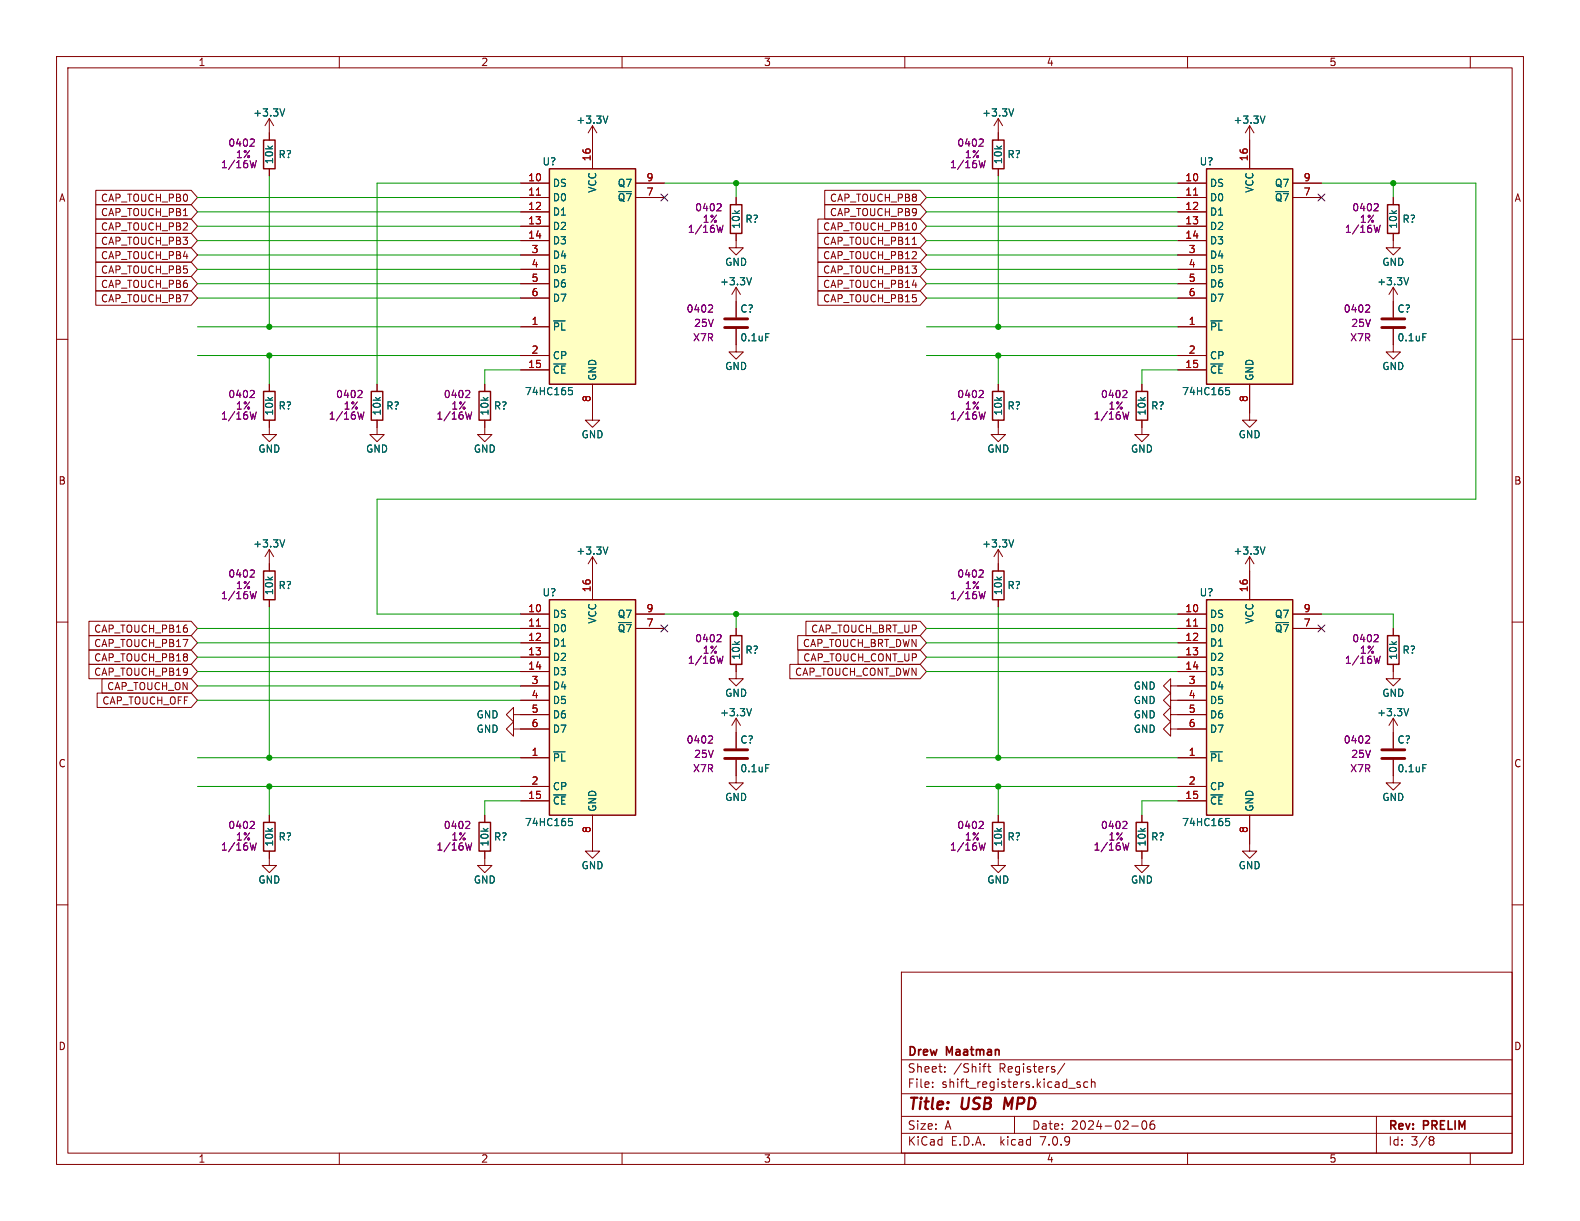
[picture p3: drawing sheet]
<svg xmlns="http://www.w3.org/2000/svg" width="279mm" height="216mm" viewBox="0 0 279 216" stroke-linecap="round" stroke-linejoin="round" font-family="sans-serif">
<g fill="none" stroke="#840000" stroke-width=".18">
<path d="M10 10h259.4v195.9h-259.4zM12 12h255.4v191.9h-255.4zM60 10v2M110 10v2M160 10v2M210 10v2M260 10v2M16.9 33.7h16.9l1.1 1.2-1.1 1.3h-16.9zM16.9 36.2h16.9l1.1 1.3-1.1 1.2h-16.9zM16.9 38.7h16.9l1.1 1.3-1.1 1.3h-16.9zM47.6 21l-.7 1.2M47.6 21v3.8"/>
<path d="M47.6 29.8v1.3M47.6 21l.8 1.2M92.1 32.4h5.1M92.1 34.9h5.1M92.1 37.5h5.1M104.8 22.2v7.6M104.8 22.2l-.8 1.3M104.8 22.2l.7 1.3M112.4 32.4h5.1M112.4 34.9h5.1M130.2 34.9v1.3M144.6 38.7h18.1l1.1 1.3-1.1 1.3h-18.1z"/>
<path d="M145.8 33.7h16.9l1.1 1.2-1.1 1.3h-16.9zM145.8 36.2h16.9l1.1 1.3-1.1 1.2h-16.9zM176.5 21v3.8M176.5 29.8v1.3M176.5 21l-.7 1.2M176.5 21l.8 1.2M208.3 32.4h5.1M208.3 34.9h5.1M208.3 37.5h5.1M221 22.2v7.6M221 22.2l-.8 1.3M221 22.2l.7 1.3"/>
<path d="M228.6 32.4h5.1M228.6 34.9h5.1M246.4 34.9v1.3M10 60h2M16.9 43.8h16.9l1.1 1.3-1.1 1.3h-16.9zM16.9 46.4h16.9l1.1 1.2-1.1 1.3h-16.9zM16.9 51.4h16.9l1.1 1.3-1.1 1.3h-16.9zM16.9 48.9h16.9l1.1 1.3-1.1 1.2h-16.9zM16.9 41.3h16.9l1.1 1.2-1.1 1.3h-16.9zM92.1 57.8h5.1M92.1 40h5.1M92.1 42.5h5.1"/>
<path d="M92.1 45.1h5.1M92.1 47.6h5.1M92.1 50.2h5.1M92.1 52.7h5.1M130.2 41.3v2.5h1.2l-1.2 1.3-1.3-1.3h1.3M130.2 58.2v4h1.2l-1.2 1.3-1.3-1.3h1.3M130.2 50.8l-.8 1.3M130.2 50.8v5.3M130.2 50.8l.7 1.3M144.6 41.3h18.1l1.1 1.2-1.1 1.3h-18.1zM144.6 43.8h18.1l1.1 1.3-1.1 1.3h-18.1zM144.6 46.4h18.1l1.1 1.2-1.1 1.3h-18.1z"/>
<path d="M144.6 48.9h18.1l1.1 1.3-1.1 1.2h-18.1zM144.6 51.4h18.1l1.1 1.3-1.1 1.3h-18.1zM161.3 43.2h.8M208.3 57.8h5.1M208.3 40h5.1M208.3 42.5h5.1M208.3 45.1h5.1M208.3 47.6h5.1M208.3 50.2h5.1M208.3 52.7h5.1M246.4 41.3v2.5h1.2l-1.2 1.3-1.3-1.3h1.3M246.4 58.2v4h1.2l-1.2 1.3-1.3-1.3h1.3"/>
<path d="M246.4 50.8v5.3M246.4 50.8l-.8 1.3M246.4 50.8l.7 1.3M267.4 60h2M47.6 74.3v2.5h1.3l-1.3 1.3-1.2-1.3h1.2M47.6 67.9v1.3M66.7 74.3v2.5h1.2l-1.2 1.3-1.3-1.3h1.3M66.7 67.9v1.3M85.7 74.3v2.5h1.3l-1.3 1.3-1.2-1.3h1.2M85.7 67.9v1.3M92.1 65.4h5.1M92.1 62.9h5.1"/>
<path d="M104.8 67.9v6.4h1.2l-1.2 1.3-1.3-1.3h1.3M176.5 74.3v2.5h1.3l-1.3 1.3-1.2-1.3h1.2M176.5 67.9v1.3M201.9 74.3v2.5h1.3l-1.3 1.3-1.2-1.3h1.2M201.9 67.9v1.3M208.3 65.4h5.1M208.3 62.9h5.1M221 67.9v6.4h1.2l-1.2 1.3-1.3-1.3h1.3M47.6 97.2v3.8M47.6 97.2l-.7 1.2M47.6 97.2l.8 1.2M104.8 98.4l-.8 1.3"/>
<path d="M104.8 98.4v7.6M104.8 98.4l.7 1.3M176.5 97.2v3.8M176.5 97.2l-.7 1.2M176.5 97.2l.8 1.2M221 98.4l-.8 1.3M221 98.4v7.6M221 98.4l.7 1.3M10 110h2M15.7 114.9h18.1l1.1 1.3-1.1 1.3h-18.1zM15.7 112.4h18.1l1.1 1.3-1.1 1.2h-18.1zM15.7 117.5h18.1l1.1 1.2-1.1 1.3h-18.1z"/>
<path d="M15.7 109.9h18.1l1.1 1.2-1.1 1.3h-18.1zM47.6 106v1.3M92.1 108.6h5.1M92.1 111.1h5.1M92.1 113.7h5.1M92.1 116.2h5.1M92.1 118.7h5.1M112.4 108.6h5.1M112.4 111.1h5.1M130.2 117.5v2.5h1.2l-1.2 1.3-1.3-1.3h1.3M130.2 111.1v1.3M139.7 117.5h23l1.1 1.2-1.1 1.3h-23z"/>
<path d="M141.1 112.4h21.6l1.1 1.3-1.1 1.2h-21.6zM141.1 114.9h21.6l1.1 1.3-1.1 1.3h-21.6zM142.5 109.9h20.2l1.1 1.2-1.1 1.3h-20.2zM176.5 106v1.3M208.3 108.6h5.1M208.3 111.1h5.1M208.3 113.7h5.1M208.3 116.2h5.1M208.3 118.7h5.1M228.6 108.6h5.1M228.6 111.1h5.1M246.4 117.5v2.5h1.2l-1.2 1.3-1.3-1.3h1.3"/>
<path d="M246.4 111.1v1.3M267.4 110h2M17.2 122.6h16.6l1.1 1.2-1.1 1.3h-16.6zM18 120h15.8l1.1 1.3-1.1 1.3h-15.8zM90.8 126.4v-1.3l-1.3 1.3 1.3 1.2v-1.2h6.4M90.8 128.9v-1.3l-1.3 1.3 1.3 1.3v-1.3h6.4M92.1 134h5.1M92.1 139.1h5.1M92.1 121.3h5.1M92.1 123.8h5.1M130.2 134.4v4h1.2l-1.2 1.3-1.3-1.3h1.3M130.2 127v5.3"/>
<path d="M130.2 127l-.8 1.3M130.2 127l.7 1.3M207 126.4v-1.3l-1.3 1.3 1.3 1.2v-1.2h6.4M207 123.8v-1.2l-1.3 1.2 1.3 1.3v-1.3h6.4M207 128.9v-1.3l-1.3 1.3 1.3 1.3v-1.3h6.4M207 121.3v-1.3l-1.3 1.3 1.3 1.3v-1.3h6.4M208.3 134h5.1M208.3 139.1h5.1M246.4 134.4v4h1.2l-1.2 1.3-1.3-1.3h1.3M246.4 127v5.3M246.4 127l-.8 1.3M246.4 127l.7 1.3"/>
<path d="M10 160h2M47.6 150.5v2.5h1.3l-1.3 1.3-1.2-1.3h1.2M47.6 144.1v1.3M85.7 150.5v2.5h1.3l-1.3 1.3-1.2-1.3h1.2M85.7 144.1v1.3M92.1 141.6h5.1M104.8 144.1v6.4h1.2l-1.2 1.3-1.3-1.3h1.3M176.5 150.5v2.5h1.3l-1.3 1.3-1.2-1.3h1.2M176.5 144.1v1.3M201.9 150.5v2.5h1.3l-1.3 1.3-1.2-1.3h1.2M201.9 144.1v1.3M208.3 141.6h5.1"/>
<path d="M221 144.1v6.4h1.2l-1.2 1.3-1.3-1.3h1.3M267.4 160h2M159.4 171.9h108v32h-108zM159.4 197.4h108M159.4 193.4h108M159.4 187.4h108M164.9 192.1v.2M164.9 191.4v.1M167.1 189.4v.2M167.1 188.7v.1M173.8 188.6h.6M174.4 188.1l-.3 .1"/>
<path d="M174.6 188.6h.6M174.9 188.1v1.3l.3 .2M179.4 197.4v3M188.3 188l-1.3 1.9M189 192.4h1.1M191 191.4l-.4-.1-.2 .2 .1 .2 .5 .2v.3h-.6M192.4 191.4l-.5-.1-.3 .3v.4l.2 .2h.6M193 191.4l.2-.1 .4 .1v.9M193 190.8v1.5M200.1 199.1h1.2M202.1 198.3l.2-.1a.81 .81 0 0 1 .6 .6 .81 .81 0 0 1-.3 .8l-.2 .1a.81 .81 0 0 1-.3-1.4zM204.1 198.2a.59 .59 0 0 0-.7 .6v.6l.1 .2 .4 .1 .2-.2 .1-.5-.1-.2h-.5l-.2 .2"/>
<path d="M243.4 197.4v6.5M60 203.9v2M110 203.9v2M159.4 200.4h108M160 203.9v2M210 203.9v2M253 201h.3l.3 .3-.3 .3M253 201.6h.3M253.3 201.6l.2 .2 .1 .4-.3 .3h-.3M260 203.9v2"/>
</g>
<path d="M177.8 194.1l-.3 2" fill="none" stroke="#840000" stroke-width=".4"/>
<g fill="none" stroke="#006464" stroke-width=".18">
<path d="M50.3 19.2l-.4 1.3M179.3 19.2l-.5 1.3M107.5 20.5l-.4 1.3M223.7 20.5l-.4 1.3M97.9 56.7h2M132.9 49.1l-.4 1.3M135.4 59h.6M214.1 56.7h2M249.1 49.1l-.4 1.3M251.6 59h.6M100.6 68.5h.6M100.7 69h.3l.2 .3-.1 .4-.4 .1"/>
<path d="M216.8 68.5h.6M216.9 69h.3l.2 .3-.1 .4-.4 .1M50.3 95.4l-.4 1.3M107.5 96.7l-.4 1.3M179.3 95.4l-.5 1.3M223.7 96.7l-.4 1.3M97.9 132.9h2M132.9 125.3l-.4 1.3M135.4 135.2h.6M214.1 132.9h2M249.1 125.3l-.4 1.3M251.6 135.2h.6"/>
<path d="M100.6 144.7h.6M100.7 145.2h.3l.2 .3-.1 .4-.4 .1M216.8 144.7h.6M216.9 145.2h.3l.2 .3-.1 .4-.4 .1"/>
</g>
<g fill="none" stroke="#840000" stroke-width=".25">
<path d="M46.6 24.8h2v5h-2zM97.2 29.8h15.2v38.1h-15.2zM129.2 36.2h2v5.1h-2zM175.5 24.8h2v5h-2zM213.4 29.8h15.2v38.1h-15.2zM245.4 36.2h2v5.1h-2zM46.6 69.2h2v5.1h-2zM65.7 69.2h2v5.1h-2zM84.7 69.2h2v5.1h-2zM175.5 69.2h2v5.1h-2zM200.9 69.2h2v5.1h-2zM46.6 101h2v5h-2z"/>
<path d="M97.2 106h15.2v38.1h-15.2zM129.2 112.4h2v5.1h-2zM175.5 101h2v5h-2zM213.4 106h15.2v38.1h-15.2zM245.4 112.4h2v5.1h-2zM46.6 145.4h2v5.1h-2zM84.7 145.4h2v5.1h-2zM175.5 145.4h2v5.1h-2zM200.9 145.4h2v5.1h-2z"/>
</g>
<g fill="none" stroke="#840084" stroke-width=".18">
<path d="M44.7 24.6l.3 .2-.1 .3-.7 .8h.8M45.3 28.4l-.3 1.3-.2-.9-.3 .9M127.3 36l.2 .3v.3l-.8 .7h.8M127.9 39.8l-.3 1.3-.3-.9-.2 .9M173.6 24.6l.3 .2-.1 .3-.7 .8h.8M174.2 28.4l-.3 1.3-.2-.9-.3 .9M243.5 36l.2 .3v.3l-.8 .7h.8M244.1 39.8l-.3 1.3-.3-.9-.2 .9M125.8 53.9l.2 .3v.3l-.8 .7h.8M242 53.9l.2 .3v.3l-.8 .7h.8M44.7 69l.3 .3-.1 .3-.7 .7h.8M45.3 72.8l-.3 1.3-.2-.9-.3 .9"/>
<path d="M63.8 69l.2 .3v.3l-.8 .7h.8M64.4 72.8l-.3 1.3-.3-.9-.2 .9M82.8 69l.3 .3-.1 .3-.7 .7h.8M83.4 72.8l-.3 1.3-.2-.9-.3 .9M173.6 69l.3 .3-.1 .3-.7 .7h.8M174.2 72.8l-.3 1.3-.2-.9-.3 .9M199 69l.3 .3-.1 .3-.7 .7h.8M199.6 72.8l-.3 1.3-.2-.9-.3 .9M44.7 100.8l.3 .2-.1 .3-.7 .8h.8M45.3 104.6l-.3 1.3-.2-.9-.3 .9M127.3 112.2l.2 .3v.3l-.8 .7h.8M127.9 116l-.3 1.3-.3-.9-.2 .9"/>
<path d="M173.6 100.8l.3 .2-.1 .3-.7 .8h.8M174.2 104.6l-.3 1.3-.2-.9-.3 .9M243.5 112.2l.2 .3v.3l-.8 .7h.8M244.1 116l-.3 1.3-.3-.9-.2 .9M125.8 130.1l.2 .3v.3l-.8 .7h.8M242 130.1l.2 .3v.3l-.8 .7h.8M44.7 145.2l.3 .3-.1 .3-.7 .7h.8M45.3 149l-.3 1.3-.2-.9-.3 .9M82.8 145.2l.3 .3-.1 .3-.7 .7h.8M83.4 149l-.3 1.3-.2-.9-.3 .9M173.6 145.2l.3 .3-.1 .3-.7 .7h.8M174.2 149l-.3 1.3-.2-.9-.3 .9"/>
<path d="M199 145.2l.3 .3-.1 .3-.7 .7h.8M199.6 149l-.3 1.3-.2-.9-.3 .9"/>
</g>
<path d="M128.1 57.9h4.1M128.1 56.4h4.1M244.3 57.9h4.1M244.3 56.4h4.1M128.1 134.1h4.1M128.1 132.6h4.1M244.3 134.1h4.1M244.3 132.6h4.1" fill="none" stroke="#840000" stroke-width=".51"/>
<g fill="#ffffc2" stroke="#ffffc2" stroke-width=".18">
<path d="M97.2 106h15.2v38.1h-15.2z"/>
<path d="M97.2 29.8h15.2v38.1h-15.2z"/>
<path d="M213.4 106h15.2v38.1h-15.2z"/>
<path d="M213.4 29.8h15.2v38.1h-15.2z"/>
</g>
<path d="M94.9 34.5h.7M211.1 34.5h.7M94.9 110.7h.7M211.1 110.7h.7" fill="none" stroke="#a90000" stroke-width=".18"/>
<g fill="none" stroke="#009600" stroke-width=".18">
<path d="M34.9 37.5h57.2M34.9 34.9h57.2M47.6 31.1v26.7M92.1 32.4h-25.4v35.5M117.5 32.4h90.8M130.2 32.4v2.5M163.8 37.5h44.5M163.8 34.9h44.5M176.5 31.1v26.7M233.7 32.4h27.3v55.9h-194.3v20.3h25.4M246.4 32.4v2.5M34.9 57.8h57.2"/>
<path d="M34.9 50.2h57.2M34.9 42.5h57.2M34.9 47.6h57.2M34.9 40h57.2M34.9 45.1h57.2M34.9 52.7h57.2M163.8 57.8h44.5M163.8 50.2h44.5M163.8 42.5h44.5M163.8 47.6h44.5M163.8 40h44.5M163.8 45.1h44.5"/>
<path d="M163.8 52.7h44.5M34.9 62.9h57.2M47.6 62.9v5M92.1 65.4h-6.4v2.5M163.8 62.9h44.5M176.5 62.9v5M208.3 65.4h-6.4v2.5M34.9 113.7h57.2M34.9 118.7h57.2M34.9 116.2h57.2M34.9 111.1h57.2M47.6 107.3v26.7"/>
<path d="M117.5 108.6h90.8M130.2 108.6v2.5M163.8 113.7h44.5M163.8 118.7h44.5M163.8 116.2h44.5M163.8 111.1h44.5M176.5 107.3v26.7M233.7 108.6h12.7v2.5M34.9 134h57.2M34.9 139.1h57.2M34.9 121.3h57.2M34.9 123.8h57.2"/>
<path d="M47.6 139.1v5M163.8 134h44.5M163.8 139.1h44.5M176.5 139.1v5M92.1 141.6h-6.4v2.5M208.3 141.6h-6.4v2.5"/>
</g>
<path d="M116.9 34.3l1.2 1.2M118.1 34.3l-1.2 1.2M233.1 34.3l1.2 1.2M234.3 34.3l-1.2 1.2M116.9 110.5l1.2 1.2M118.1 110.5l-1.2 1.2M233.1 110.5l1.2 1.2M234.3 110.5l-1.2 1.2" fill="none" stroke="#000084" stroke-width=".18"/>
<g fill="#009600" stroke="#009600" stroke-width=".18">
<circle cx="176.5" cy="134" r=".46"/>
<circle cx="176.5" cy="139.1" r=".46"/>
<circle cx="130.2" cy="32.4" r=".46"/>
<circle cx="47.6" cy="62.9" r=".46"/>
<circle cx="47.6" cy="57.8" r=".46"/>
<circle cx="130.2" cy="108.6" r=".46"/>
<circle cx="47.6" cy="139.1" r=".46"/>
<circle cx="47.6" cy="134" r=".46"/>
<circle cx="176.5" cy="62.9" r=".46"/>
<circle cx="246.4" cy="32.4" r=".46"/>
<circle cx="176.5" cy="57.8" r=".46"/>
</g>
<g font-size="2.8" fill="#840000">
<text x="160.4" y="196.8">Title:</text>
<text x="170.1" y="196.8">USB</text>
<text x="178.4" y="196.8">MPD</text>
</g>
<g font-size="2.1" fill="#840000">
<text x="160.4" y="189.9">Sheet:</text>
<text x="160.4" y="187.1">Drew</text>
<text x="167.4" y="187.1">Maatman</text>
<text x="168.6" y="189.9">/Shift</text>
<text x="176.7" y="189.9">Registers/</text>
<text x="160.4" y="192.6">File:</text>
<text x="166.5" y="192.6">shift_registers.kicad_sch</text>
<text x="160.4" y="202.8">KiCad</text>
<text x="160.4" y="200">Size:</text>
<text x="167.1" y="200">A</text>
<text x="168.1" y="202.8">E.D.A.</text>
<text x="177" y="202.8">kicad</text>
<text x="182.4" y="200">Date:</text>
<text x="184.2" y="202.8">7.0.9</text>
<text x="189.4" y="200">2024-02-06</text>
<text x="245.4" y="200.2">Rev:</text>
<text x="245.4" y="202.8">Id:</text>
<text x="249.5" y="202.8">3/8</text>
<text x="251.8" y="200.2">PRELIM</text>
</g>
<g font-size="1.8" fill="#840000">
<text x="35" y="11.9">1</text>
<text x="85" y="11.9">2</text>
<text x="135" y="11.9">3</text>
<text x="185" y="11.9">4</text>
<text x="235" y="11.9">5</text>
<text x="10.3" y="35.9">A</text>
<text x="17.8" y="35.9">CAP_TOUCH_PB0</text>
<text x="146.7" y="35.9">CAP_TOUCH_PB8</text>
<text x="267.7" y="35.9">A</text>
<text x="17.8" y="38.4">CAP_TOUCH_PB1</text>
<text x="17.8" y="41">CAP_TOUCH_PB2</text>
<text x="145.4" y="41">CAP_TOUCH_PB10</text>
<text x="146.7" y="38.4">CAP_TOUCH_PB9</text>
<text x="17.8" y="46">CAP_TOUCH_PB4</text>
<text x="17.8" y="43.5">CAP_TOUCH_PB3</text>
<text x="145.4" y="43.5">CAP_TOUCH_PB11</text>
<text x="145.4" y="46">CAP_TOUCH_PB12</text>
<text x="17.8" y="48.6">CAP_TOUCH_PB5</text>
<text x="17.8" y="53.7">CAP_TOUCH_PB7</text>
<text x="17.8" y="51.1">CAP_TOUCH_PB6</text>
<text x="145.4" y="48.6">CAP_TOUCH_PB13</text>
<text x="145.4" y="51.1">CAP_TOUCH_PB14</text>
<text x="145.4" y="53.7">CAP_TOUCH_PB15</text>
<text x="10.3" y="85.9">B</text>
<text x="267.7" y="85.9">B</text>
<text x="16.5" y="112.1">CAP_TOUCH_PB16</text>
<text x="143.3" y="112.1">CAP_TOUCH_BRT_UP</text>
<text x="16.5" y="117.2">CAP_TOUCH_PB18</text>
<text x="16.5" y="114.6">CAP_TOUCH_PB17</text>
<text x="16.5" y="119.7">CAP_TOUCH_PB19</text>
<text x="140.5" y="119.7">CAP_TOUCH_CONT_DWN</text>
<text x="141.9" y="114.6">CAP_TOUCH_BRT_DWN</text>
<text x="141.9" y="117.2">CAP_TOUCH_CONT_UP</text>
<text x="18" y="124.8">CAP_TOUCH_OFF</text>
<text x="18.8" y="122.2">CAP_TOUCH_ON</text>
<text x="10.3" y="135.9">C</text>
<text x="267.7" y="135.9">C</text>
<text x="10.3" y="185.9">D</text>
<text x="267.7" y="185.9">D</text>
<text x="35" y="205.8">1</text>
<text x="85" y="205.8">2</text>
<text x="135" y="205.8">3</text>
<text x="185" y="205.8">4</text>
<text x="235" y="205.8">5</text>
</g>
<g font-size="1.8" fill="#006464">
<text x="44.7" y="20.8">+3.3V</text>
<text x="101.8" y="22.1">+3.3V</text>
<text x="173.6" y="20.8">+3.3V</text>
<text x="218" y="22.1">+3.3V</text>
<text x="48.5" y="29.1" transform="rotate(-90 48.5 29.1)">10k</text>
<text x="49.2" y="28.2">R?</text>
<text x="95.8" y="29.4">U?</text>
<text x="177.4" y="29.1" transform="rotate(-90 177.4 29.1)">10k</text>
<text x="178.1" y="28.2">R?</text>
<text x="212" y="29.4">U?</text>
<text x="97.7" y="33.2">DS</text>
<text x="97.7" y="35.8">D0</text>
<text x="105.6" y="34.2" transform="rotate(-90 105.6 34.2)">VCC</text>
<text x="109.1" y="35.8">~{Q7}</text>
<text x="109.1" y="33.2">Q7</text>
<text x="213.9" y="33.2">DS</text>
<text x="213.9" y="35.8">D0</text>
<text x="221.8" y="34.2" transform="rotate(-90 221.8 34.2)">VCC</text>
<text x="225.3" y="35.8">~{Q7}</text>
<text x="225.3" y="33.2">Q7</text>
<text x="97.7" y="38.3">D1</text>
<text x="97.7" y="40.9">D2</text>
<text x="131" y="40.6" transform="rotate(-90 131 40.6)">10k</text>
<text x="131.7" y="39.6">R?</text>
<text x="213.9" y="38.3">D1</text>
<text x="213.9" y="40.9">D2</text>
<text x="247.2" y="40.6" transform="rotate(-90 247.2 40.6)">10k</text>
<text x="247.9" y="39.6">R?</text>
<text x="97.7" y="43.4">D3</text>
<text x="97.7" y="45.9">D4</text>
<text x="128.1" y="47.2">GND</text>
<text x="213.9" y="43.4">D3</text>
<text x="213.9" y="45.9">D4</text>
<text x="244.3" y="47.2">GND</text>
<text x="97.7" y="48.5">D5</text>
<text x="97.7" y="51">D6</text>
<text x="97.7" y="53.6">D7</text>
<text x="127.2" y="50.6">+3.3V</text>
<text x="213.9" y="48.5">D5</text>
<text x="213.9" y="51">D6</text>
<text x="213.9" y="53.6">D7</text>
<text x="243.4" y="50.6">+3.3V</text>
<text x="97.7" y="58.6">~{PL}</text>
<text x="130.8" y="55.5">C?</text>
<text x="213.9" y="58.6">~{PL}</text>
<text x="247" y="55.5">C?</text>
<text x="97.7" y="63.7">CP</text>
<text x="128.1" y="65.6">GND</text>
<text x="130.8" y="60.6">0.1uF</text>
<text x="213.9" y="63.7">CP</text>
<text x="244.3" y="65.6">GND</text>
<text x="247" y="60.6">0.1uF</text>
<text x="92.7" y="70.1">74HC165</text>
<text x="97.7" y="66.3">~{CE}</text>
<text x="105.6" y="67.4" transform="rotate(-90 105.6 67.4)">GND</text>
<text x="208.9" y="70.1">74HC165</text>
<text x="213.9" y="66.3">~{CE}</text>
<text x="221.8" y="67.4" transform="rotate(-90 221.8 67.4)">GND</text>
<text x="48.5" y="73.6" transform="rotate(-90 48.5 73.6)">10k</text>
<text x="49.2" y="72.6">R?</text>
<text x="67.5" y="73.6" transform="rotate(-90 67.5 73.6)">10k</text>
<text x="68.2" y="72.6">R?</text>
<text x="86.6" y="73.6" transform="rotate(-90 86.6 73.6)">10k</text>
<text x="87.3" y="72.6">R?</text>
<text x="102.7" y="77.7">GND</text>
<text x="177.4" y="73.6" transform="rotate(-90 177.4 73.6)">10k</text>
<text x="178.1" y="72.6">R?</text>
<text x="202.8" y="73.6" transform="rotate(-90 202.8 73.6)">10k</text>
<text x="203.5" y="72.6">R?</text>
<text x="218.9" y="77.7">GND</text>
<text x="45.6" y="80.2">GND</text>
<text x="64.6" y="80.2">GND</text>
<text x="83.7" y="80.2">GND</text>
<text x="174.5" y="80.2">GND</text>
<text x="199.9" y="80.2">GND</text>
<text x="44.7" y="97">+3.3V</text>
<text x="101.8" y="98.3">+3.3V</text>
<text x="173.6" y="97">+3.3V</text>
<text x="218" y="98.3">+3.3V</text>
<text x="48.5" y="105.3" transform="rotate(-90 48.5 105.3)">10k</text>
<text x="49.2" y="104.4">R?</text>
<text x="95.8" y="105.6">U?</text>
<text x="177.4" y="105.3" transform="rotate(-90 177.4 105.3)">10k</text>
<text x="178.1" y="104.4">R?</text>
<text x="212" y="105.6">U?</text>
<text x="97.7" y="109.4">DS</text>
<text x="97.7" y="112">D0</text>
<text x="105.6" y="110.4" transform="rotate(-90 105.6 110.4)">VCC</text>
<text x="109.1" y="112">~{Q7}</text>
<text x="109.1" y="109.4">Q7</text>
<text x="213.9" y="109.4">DS</text>
<text x="213.9" y="112">D0</text>
<text x="221.8" y="110.4" transform="rotate(-90 221.8 110.4)">VCC</text>
<text x="225.3" y="112">~{Q7}</text>
<text x="225.3" y="109.4">Q7</text>
<text x="97.7" y="114.5">D1</text>
<text x="97.7" y="117.1">D2</text>
<text x="97.7" y="119.6">D3</text>
<text x="131" y="116.8" transform="rotate(-90 131 116.8)">10k</text>
<text x="131.7" y="115.8">R?</text>
<text x="213.9" y="114.5">D1</text>
<text x="213.9" y="117.1">D2</text>
<text x="213.9" y="119.6">D3</text>
<text x="247.2" y="116.8" transform="rotate(-90 247.2 116.8)">10k</text>
<text x="247.9" y="115.8">R?</text>
<text x="97.7" y="122.1">D4</text>
<text x="97.7" y="124.7">D5</text>
<text x="128.1" y="123.4">GND</text>
<text x="200.4" y="124.7">GND</text>
<text x="200.4" y="122.1">GND</text>
<text x="213.9" y="122.1">D4</text>
<text x="213.9" y="124.7">D5</text>
<text x="244.3" y="123.4">GND</text>
<text x="84.2" y="127.2">GND</text>
<text x="84.2" y="129.8">GND</text>
<text x="97.7" y="127.2">D6</text>
<text x="97.7" y="129.8">D7</text>
<text x="127.2" y="126.8">+3.3V</text>
<text x="130.8" y="131.7">C?</text>
<text x="200.4" y="127.2">GND</text>
<text x="200.4" y="129.8">GND</text>
<text x="213.9" y="127.2">D6</text>
<text x="213.9" y="129.8">D7</text>
<text x="243.4" y="126.8">+3.3V</text>
<text x="247" y="131.7">C?</text>
<text x="97.7" y="134.8">~{PL}</text>
<text x="130.8" y="136.8">0.1uF</text>
<text x="213.9" y="134.8">~{PL}</text>
<text x="247" y="136.8">0.1uF</text>
<text x="97.7" y="142.5">~{CE}</text>
<text x="97.7" y="139.9">CP</text>
<text x="105.6" y="143.6" transform="rotate(-90 105.6 143.6)">GND</text>
<text x="128.1" y="141.8">GND</text>
<text x="213.9" y="142.5">~{CE}</text>
<text x="213.9" y="139.9">CP</text>
<text x="221.8" y="143.6" transform="rotate(-90 221.8 143.6)">GND</text>
<text x="244.3" y="141.8">GND</text>
<text x="48.5" y="149.8" transform="rotate(-90 48.5 149.8)">10k</text>
<text x="49.2" y="148.8">R?</text>
<text x="86.6" y="149.8" transform="rotate(-90 86.6 149.8)">10k</text>
<text x="87.3" y="148.8">R?</text>
<text x="92.7" y="146.3">74HC165</text>
<text x="177.4" y="149.8" transform="rotate(-90 177.4 149.8)">10k</text>
<text x="178.1" y="148.8">R?</text>
<text x="202.8" y="149.8" transform="rotate(-90 202.8 149.8)">10k</text>
<text x="203.5" y="148.8">R?</text>
<text x="208.9" y="146.3">74HC165</text>
<text x="102.7" y="153.9">GND</text>
<text x="218.9" y="153.9">GND</text>
<text x="45.6" y="156.4">GND</text>
<text x="83.7" y="156.4">GND</text>
<text x="174.5" y="156.4">GND</text>
<text x="199.9" y="156.4">GND</text>
</g>
<g font-size="1.8" fill="#840084">
<text x="39" y="29.9">1/16W</text>
<text x="40.3" y="26.1">0402</text>
<text x="41.6" y="28.2">1%</text>
<text x="167.9" y="29.9">1/16W</text>
<text x="169.2" y="26.1">0402</text>
<text x="170.5" y="28.2">1%</text>
<text x="121.5" y="41.4">1/16W</text>
<text x="122.8" y="37.6">0402</text>
<text x="124.2" y="39.6">1%</text>
<text x="237.7" y="41.4">1/16W</text>
<text x="239" y="37.6">0402</text>
<text x="240.4" y="39.6">1%</text>
<text x="121.3" y="55.5">0402</text>
<text x="122.6" y="58">25V</text>
<text x="237.5" y="55.5">0402</text>
<text x="238.8" y="58">25V</text>
<text x="122.5" y="60.6">X7R</text>
<text x="238.7" y="60.6">X7R</text>
<text x="40.3" y="70.6">0402</text>
<text x="59.3" y="70.6">0402</text>
<text x="78.4" y="70.6">0402</text>
<text x="169.2" y="70.6">0402</text>
<text x="194.6" y="70.6">0402</text>
<text x="39" y="74.4">1/16W</text>
<text x="41.6" y="72.6">1%</text>
<text x="58" y="74.4">1/16W</text>
<text x="60.7" y="72.6">1%</text>
<text x="77.1" y="74.4">1/16W</text>
<text x="79.7" y="72.6">1%</text>
<text x="167.9" y="74.4">1/16W</text>
<text x="170.5" y="72.6">1%</text>
<text x="193.3" y="74.4">1/16W</text>
<text x="195.9" y="72.6">1%</text>
<text x="39" y="106.1">1/16W</text>
<text x="40.3" y="102.3">0402</text>
<text x="41.6" y="104.4">1%</text>
<text x="167.9" y="106.1">1/16W</text>
<text x="169.2" y="102.3">0402</text>
<text x="170.5" y="104.4">1%</text>
<text x="122.8" y="113.8">0402</text>
<text x="239" y="113.8">0402</text>
<text x="121.5" y="117.6">1/16W</text>
<text x="124.2" y="115.8">1%</text>
<text x="237.7" y="117.6">1/16W</text>
<text x="240.4" y="115.8">1%</text>
<text x="121.3" y="131.7">0402</text>
<text x="237.5" y="131.7">0402</text>
<text x="122.5" y="136.8">X7R</text>
<text x="122.6" y="134.2">25V</text>
<text x="238.7" y="136.8">X7R</text>
<text x="238.8" y="134.2">25V</text>
<text x="40.3" y="146.8">0402</text>
<text x="41.6" y="148.8">1%</text>
<text x="78.4" y="146.8">0402</text>
<text x="79.7" y="148.8">1%</text>
<text x="169.2" y="146.8">0402</text>
<text x="170.5" y="148.8">1%</text>
<text x="194.6" y="146.8">0402</text>
<text x="195.9" y="148.8">1%</text>
<text x="39" y="150.6">1/16W</text>
<text x="77.1" y="150.6">1/16W</text>
<text x="167.9" y="150.6">1/16W</text>
<text x="193.3" y="150.6">1/16W</text>
</g>
<g font-size="1.8" fill="#a90000">
<text x="104.5" y="28.6" transform="rotate(-90 104.5 28.6)">16</text>
<text x="220.7" y="28.6" transform="rotate(-90 220.7 28.6)">16</text>
<text x="93.3" y="32.1">10</text>
<text x="93.3" y="34.7">11</text>
<text x="114.2" y="34.7">7</text>
<text x="114.2" y="32.1">9</text>
<text x="209.5" y="32.1">10</text>
<text x="209.5" y="34.7">11</text>
<text x="230.4" y="34.7">7</text>
<text x="230.4" y="32.1">9</text>
<text x="93.3" y="37.2">12</text>
<text x="93.3" y="39.8">13</text>
<text x="209.5" y="37.2">12</text>
<text x="209.5" y="39.8">13</text>
<text x="93.3" y="42.3">14</text>
<text x="93.9" y="44.8">3</text>
<text x="93.9" y="47.4">4</text>
<text x="209.5" y="42.3">14</text>
<text x="210.1" y="44.8">3</text>
<text x="210.1" y="47.4">4</text>
<text x="93.9" y="49.9">5</text>
<text x="93.9" y="52.5">6</text>
<text x="210.1" y="49.9">5</text>
<text x="210.1" y="52.5">6</text>
<text x="93.9" y="57.5">1</text>
<text x="210.1" y="57.5">1</text>
<text x="93.3" y="65.2">15</text>
<text x="93.9" y="62.6">2</text>
<text x="209.5" y="65.2">15</text>
<text x="210.1" y="62.6">2</text>
<text x="104.5" y="71.2" transform="rotate(-90 104.5 71.2)">8</text>
<text x="220.7" y="71.2" transform="rotate(-90 220.7 71.2)">8</text>
<text x="104.5" y="104.8" transform="rotate(-90 104.5 104.8)">16</text>
<text x="220.7" y="104.8" transform="rotate(-90 220.7 104.8)">16</text>
<text x="93.3" y="108.3">10</text>
<text x="93.3" y="110.9">11</text>
<text x="93.3" y="113.4">12</text>
<text x="114.2" y="110.9">7</text>
<text x="114.2" y="108.3">9</text>
<text x="209.5" y="108.3">10</text>
<text x="209.5" y="110.9">11</text>
<text x="209.5" y="113.4">12</text>
<text x="230.4" y="110.9">7</text>
<text x="230.4" y="108.3">9</text>
<text x="93.3" y="116">13</text>
<text x="93.3" y="118.5">14</text>
<text x="209.5" y="116">13</text>
<text x="209.5" y="118.5">14</text>
<text x="93.9" y="121">3</text>
<text x="93.9" y="123.6">4</text>
<text x="210.1" y="121">3</text>
<text x="210.1" y="123.6">4</text>
<text x="93.9" y="126.1">5</text>
<text x="93.9" y="128.7">6</text>
<text x="210.1" y="126.1">5</text>
<text x="210.1" y="128.7">6</text>
<text x="93.9" y="133.7">1</text>
<text x="210.1" y="133.7">1</text>
<text x="93.3" y="141.4">15</text>
<text x="93.9" y="138.8">2</text>
<text x="209.5" y="141.4">15</text>
<text x="210.1" y="138.8">2</text>
<text x="104.5" y="147.4" transform="rotate(-90 104.5 147.4)">8</text>
<text x="220.7" y="147.4" transform="rotate(-90 220.7 147.4)">8</text>
</g>
</svg>
